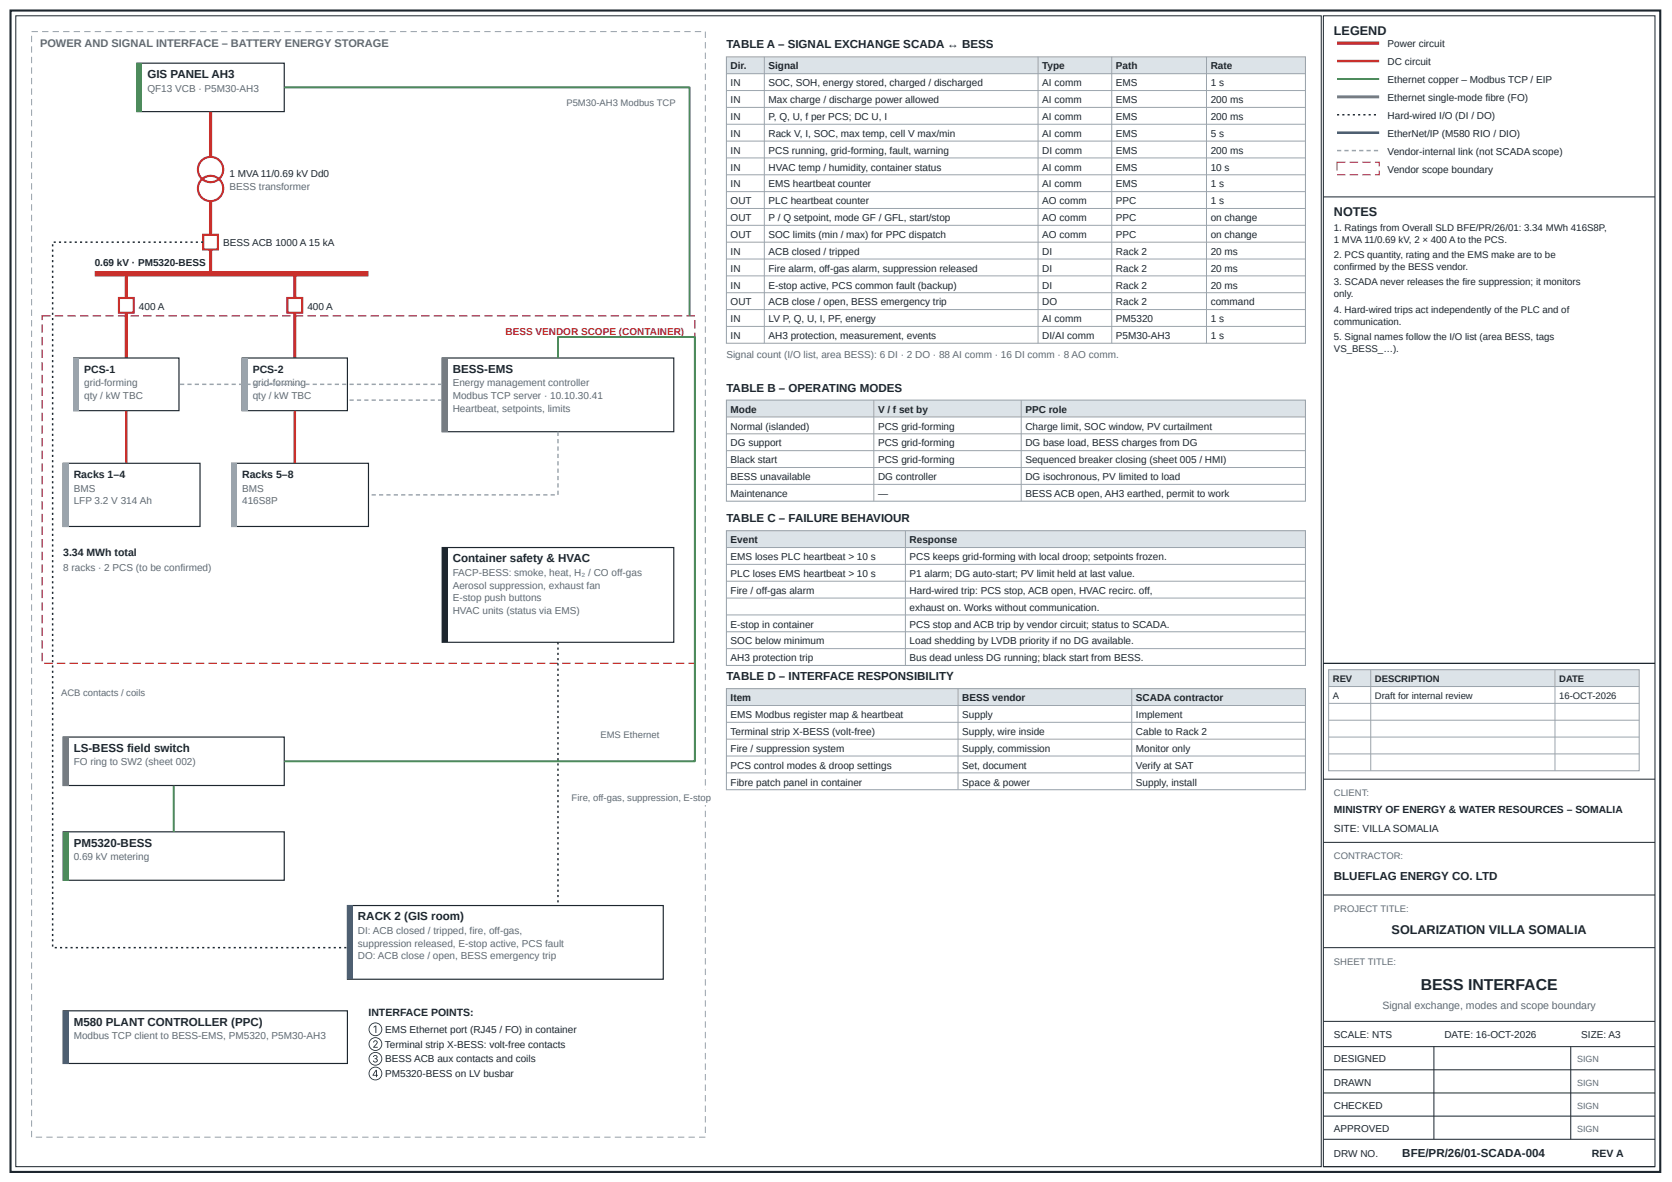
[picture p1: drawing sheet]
<svg xmlns="http://www.w3.org/2000/svg" width="420mm" height="297mm" viewBox="0 0 420 297" stroke-linecap="round" stroke-linejoin="round" font-family="sans-serif">
<path d="M2.6 2.6h414.6v291.9h-414.6z" fill="none" stroke="#1d262e" stroke-width=".53"/>
<path d="M4 4h328.1v289.2h-328.1z" fill="none" stroke="#1d262e" stroke-width=".25"/>
<path d="M7.9 7.9h169.4v277.8h-169.4z" fill="#fff"/>
<path d="M10.6 7.8h1.6v.3h-1.6zM13.2 7.8h1.6v.3h-1.6zM15.9 7.8h1.6v.3h-1.6zM18.5 7.8h1.6v.3h-1.6zM21.2 7.8h1.6v.3h-1.6zM23.8 7.8h1.6v.3h-1.6zM26.5 7.8h1.5v.3h-1.5zM29.1 7.8h1.6v.3h-1.6zM31.7 7.8h1.6v.3h-1.6zM34.4 7.8h1.6v.3h-1.6zM37 7.8h1.6v.3h-1.6zM39.7 7.8h1.6v.3h-1.6zM42.3 7.8h1.6v.3h-1.6zM45 7.8h1.6v.3h-1.6zM47.6 7.8h1.6v.3h-1.6zM50.3 7.8h1.6v.3h-1.6zM52.9 7.8h1.6v.3h-1.6zM55.6 7.8h1.5v.3h-1.5zM58.2 7.8h1.6v.3h-1.6zM60.9 7.8h1.5v.3h-1.5zM63.5 7.8h1.6v.3h-1.6zM66.1 7.8h1.6v.3h-1.6zM68.8 7.8h1.6v.3h-1.6zM71.4 7.8h1.6v.3h-1.6zM74.1 7.8h1.6v.3h-1.6zM76.7 7.8h1.6v.3h-1.6zM79.4 7.8h1.6v.3h-1.6zM82 7.8h1.6v.3h-1.6zM84.7 7.8h1.6v.3h-1.6zM87.3 7.8h1.6v.3h-1.6zM90 7.8h1.5v.3h-1.5zM92.6 7.8h1.6v.3h-1.6zM95.2 7.8h1.6v.3h-1.6zM97.9 7.8h1.6v.3h-1.6zM100.5 7.8h1.6v.3h-1.6zM103.2 7.8h1.6v.3h-1.6zM105.8 7.8h1.6v.3h-1.6zM108.5 7.8h1.6v.3h-1.6zM111.1 7.8h1.6v.3h-1.6zM113.8 7.8h1.6v.3h-1.6zM116.4 7.8h1.6v.3h-1.6zM119.1 7.8h1.5v.3h-1.5zM121.7 7.8h1.6v.3h-1.6zM124.4 7.8h1.5v.3h-1.5zM127 7.8h1.6v.3h-1.6zM129.6 7.8h1.6v.3h-1.6zM132.3 7.8h1.6v.3h-1.6zM134.9 7.8h1.6v.3h-1.6zM137.6 7.8h1.6v.3h-1.6zM140.2 7.8h1.6v.3h-1.6zM142.9 7.8h1.6v.3h-1.6zM145.5 7.8h1.6v.3h-1.6zM148.2 7.8h1.6v.3h-1.6zM150.8 7.8h1.6v.3h-1.6zM153.5 7.8h1.5v.3h-1.5zM156.1 7.8h1.6v.3h-1.6zM158.7 7.8h1.6v.3h-1.6zM161.4 7.8h1.6v.3h-1.6zM164 7.8h1.6v.3h-1.6zM166.7 7.8h1.6v.3h-1.6zM169.3 7.8h1.6v.3h-1.6zM172 7.8h1.6v.3h-1.6zM174.6 7.8h1.6v.3h-1.6zM177.1 7.9h.3v1.6h-.3zM177.1 10.6h.3v1.6h-.3zM177.1 13.2h.3v1.6h-.3zM177.1 15.9h.3v1.6h-.3zM177.1 18.5h.3v1.6h-.3zM177.1 21.2h.3v1.6h-.3zM177.1 23.8h.3v1.6h-.3zM177.1 26.5h.3v1.5h-.3zM177.1 29.1h.3v1.6h-.3zM177.1 31.7h.3v1.6h-.3zM177.1 34.4h.3v1.6h-.3zM177.1 37h.3v1.6h-.3zM177.1 39.7h.3v1.6h-.3zM177.1 42.3h.3v1.6h-.3zM177.1 45h.3v1.6h-.3zM177.1 47.6h.3v1.6h-.3zM177.1 50.3h.3v1.6h-.3zM177.1 52.9h.3v1.6h-.3zM177.1 55.6h.3v1.5h-.3zM177.1 58.2h.3v1.6h-.3zM177.1 60.9h.3v1.5h-.3zM177.1 63.5h.3v1.6h-.3zM177.1 66.1h.3v1.6h-.3zM177.1 68.8h.3v1.6h-.3zM177.1 71.4h.3v1.6h-.3zM177.1 74.1h.3v1.6h-.3zM177.1 76.7h.3v1.6h-.3zM177.1 79.4h.3v1.6h-.3zM177.1 82h.3v1.6h-.3zM177.1 84.7h.3v1.6h-.3zM177.1 87.3h.3v1.6h-.3zM177.1 90h.3v1.5h-.3zM177.1 92.6h.3v1.6h-.3zM177.1 95.2h.3v1.6h-.3zM177.1 97.9h.3v1.6h-.3zM177.1 100.5h.3v1.6h-.3zM177.1 103.2h.3v1.6h-.3zM177.1 105.8h.3v1.6h-.3zM177.1 108.5h.3v1.6h-.3zM177.1 111.1h.3v1.6h-.3zM177.1 113.8h.3v1.6h-.3zM177.1 116.4h.3v1.6h-.3zM177.1 119.1h.3v1.5h-.3zM177.1 121.7h.3v1.6h-.3zM177.1 124.4h.3v1.5h-.3zM177.1 127h.3v1.6h-.3zM177.1 129.6h.3v1.6h-.3zM177.1 132.3h.3v1.6h-.3zM177.1 134.9h.3v1.6h-.3zM177.1 137.6h.3v1.6h-.3zM177.1 140.2h.3v1.6h-.3zM177.1 142.9h.3v1.6h-.3zM177.1 145.5h.3v1.6h-.3zM177.1 148.2h.3v1.6h-.3zM177.1 150.8h.3v1.6h-.3zM177.1 153.5h.3v1.5h-.3zM177.1 156.1h.3v1.6h-.3zM177.1 158.7h.3v1.6h-.3zM177.1 161.4h.3v1.6h-.3zM177.1 164h.3v1.6h-.3zM177.1 166.7h.3v1.6h-.3zM177.1 169.3h.3v1.6h-.3zM177.1 172h.3v1.6h-.3zM177.1 174.6h.3v1.6h-.3zM177.1 177.3h.3v1.6h-.3zM177.1 179.9h.3v1.6h-.3zM177.1 182.6h.3v1.5h-.3zM177.1 185.2h.3v1.6h-.3zM177.1 187.9h.3v1.5h-.3zM177.1 190.5h.3v1.6h-.3zM177.1 193.1h.3v1.6h-.3zM177.1 195.8h.3v1.6h-.3zM177.1 198.4h.3v1.6h-.3zM177.1 201.1h.3v1.6h-.3zM177.1 203.7h.3v1.6h-.3zM177.1 206.4h.3v1.6h-.3zM177.1 209h.3v1.6h-.3zM177.1 211.7h.3v1.6h-.3zM177.1 214.3h.3v1.6h-.3zM177.1 217h.3v1.5h-.3zM177.1 219.6h.3v1.6h-.3zM177.1 222.2h.3v1.6h-.3zM177.1 224.9h.3v1.6h-.3zM177.1 227.5h.3v1.6h-.3zM177.1 230.2h.3v1.6h-.3zM177.1 232.8h.3v1.6h-.3zM177.1 235.5h.3v1.6h-.3zM177.1 238.1h.3v1.6h-.3zM177.1 240.8h.3v1.6h-.3zM177.1 243.4h.3v1.6h-.3zM177.1 246.1h.3v1.5h-.3zM177.1 248.7h.3v1.6h-.3zM177.1 251.4h.3v1.5h-.3zM177.1 254h.3v1.6h-.3zM177.1 256.6h.3v1.6h-.3zM177.1 259.3h.3v1.6h-.3zM177.1 261.9h.3v1.6h-.3zM177.1 264.6h.3v1.6h-.3zM177.1 267.2h.3v1.6h-.3zM177.1 269.9h.3v1.6h-.3zM177.1 272.5h.3v1.6h-.3zM177.1 275.2h.3v1.6h-.3zM177.1 277.8h.3v1.6h-.3zM177.1 280.5h.3v1.5h-.3zM177.1 283.1h.3v1.6h-.3zM175.7 285.6h1.6v.3h-1.6zM173 285.6h1.6v.3h-1.6zM170.4 285.6h1.6v.3h-1.6zM167.7 285.6h1.6v.3h-1.6zM165.1 285.6h1.6v.3h-1.6zM162.5 285.6h1.5v.3h-1.5zM159.8 285.6h1.6v.3h-1.6zM157.2 285.6h1.5v.3h-1.5zM154.5 285.6h1.6v.3h-1.6zM151.9 285.6h1.6v.3h-1.6zM149.2 285.6h1.6v.3h-1.6zM146.6 285.6h1.6v.3h-1.6zM143.9 285.6h1.6v.3h-1.6zM141.3 285.6h1.6v.3h-1.6zM138.6 285.6h1.6v.3h-1.6zM136 285.6h1.6v.3h-1.6zM133.3 285.6h1.6v.3h-1.6zM130.7 285.6h1.6v.3h-1.6zM128.1 285.6h1.5v.3h-1.5zM125.4 285.6h1.6v.3h-1.6zM122.8 285.6h1.6v.3h-1.6zM120.1 285.6h1.6v.3h-1.6zM117.5 285.6h1.6v.3h-1.6zM114.8 285.6h1.6v.3h-1.6zM112.2 285.6h1.6v.3h-1.6zM109.5 285.6h1.6v.3h-1.6zM106.9 285.6h1.6v.3h-1.6zM104.2 285.6h1.6v.3h-1.6zM101.6 285.6h1.6v.3h-1.6zM99 285.6h1.5v.3h-1.5zM96.3 285.6h1.6v.3h-1.6zM93.7 285.6h1.5v.3h-1.5zM91 285.6h1.6v.3h-1.6zM88.4 285.6h1.6v.3h-1.6zM85.7 285.6h1.6v.3h-1.6zM83.1 285.6h1.6v.3h-1.6zM80.4 285.6h1.6v.3h-1.6zM77.8 285.6h1.6v.3h-1.6zM75.1 285.6h1.6v.3h-1.6zM72.5 285.6h1.6v.3h-1.6zM69.8 285.6h1.6v.3h-1.6zM67.2 285.6h1.6v.3h-1.6zM64.6 285.6h1.5v.3h-1.5zM61.9 285.6h1.6v.3h-1.6zM59.3 285.6h1.6v.3h-1.6zM56.6 285.6h1.6v.3h-1.6zM54 285.6h1.6v.3h-1.6zM51.3 285.6h1.6v.3h-1.6zM48.7 285.6h1.6v.3h-1.6zM46 285.6h1.6v.3h-1.6zM43.4 285.6h1.6v.3h-1.6zM40.7 285.6h1.6v.3h-1.6zM38.1 285.6h1.6v.3h-1.6zM35.5 285.6h1.5v.3h-1.5zM32.8 285.6h1.6v.3h-1.6zM30.2 285.6h1.5v.3h-1.5zM27.5 285.6h1.6v.3h-1.6zM24.9 285.6h1.6v.3h-1.6zM22.2 285.6h1.6v.3h-1.6zM19.6 285.6h1.6v.3h-1.6zM16.9 285.6h1.6v.3h-1.6zM14.3 285.6h1.6v.3h-1.6zM11.6 285.6h1.6v.3h-1.6zM9 285.6h1.6v.3h-1.6zM7.8 284.2h.3v1.5h-.3zM7.8 281.5h.3v1.6h-.3zM7.8 278.9h.3v1.6h-.3zM7.8 276.2h.3v1.6h-.3zM7.8 273.6h.3v1.6h-.3zM7.8 270.9h.3v1.6h-.3zM7.8 268.3h.3v1.6h-.3zM7.8 265.6h.3v1.6h-.3zM7.8 263h.3v1.6h-.3zM7.8 260.3h.3v1.6h-.3zM7.8 257.7h.3v1.6h-.3zM7.8 255.1h.3v1.5h-.3zM7.8 252.4h.3v1.6h-.3zM7.8 249.8h.3v1.6h-.3zM7.8 247.1h.3v1.6h-.3zM7.8 244.5h.3v1.6h-.3zM7.8 241.8h.3v1.6h-.3zM7.8 239.2h.3v1.6h-.3zM7.8 236.5h.3v1.6h-.3zM7.8 233.9h.3v1.6h-.3zM7.8 231.2h.3v1.6h-.3zM7.8 228.6h.3v1.6h-.3zM7.8 226h.3v1.5h-.3zM7.8 223.3h.3v1.6h-.3zM7.8 220.7h.3v1.5h-.3zM7.8 218h.3v1.6h-.3zM7.8 215.4h.3v1.6h-.3zM7.8 212.7h.3v1.6h-.3zM7.8 210.1h.3v1.6h-.3zM7.8 207.4h.3v1.6h-.3zM7.8 204.8h.3v1.6h-.3zM7.8 202.1h.3v1.6h-.3zM7.8 199.5h.3v1.6h-.3zM7.8 196.8h.3v1.6h-.3zM7.8 194.2h.3v1.6h-.3zM7.8 191.6h.3v1.5h-.3zM7.8 188.9h.3v1.6h-.3zM7.8 186.3h.3v1.6h-.3zM7.8 183.6h.3v1.6h-.3zM7.8 181h.3v1.6h-.3zM7.8 178.3h.3v1.6h-.3zM7.8 175.7h.3v1.6h-.3zM7.8 173h.3v1.6h-.3zM7.8 170.4h.3v1.6h-.3zM7.8 167.7h.3v1.6h-.3zM7.8 165.1h.3v1.6h-.3zM7.8 162.5h.3v1.5h-.3zM7.8 159.8h.3v1.6h-.3zM7.8 157.2h.3v1.5h-.3zM7.8 154.5h.3v1.6h-.3zM7.8 151.9h.3v1.6h-.3zM7.8 149.2h.3v1.6h-.3zM7.8 146.6h.3v1.6h-.3zM7.8 143.9h.3v1.6h-.3zM7.8 141.3h.3v1.6h-.3zM7.8 138.6h.3v1.6h-.3zM7.8 136h.3v1.6h-.3zM7.8 133.3h.3v1.6h-.3zM7.8 130.7h.3v1.6h-.3zM7.8 128.1h.3v1.5h-.3zM7.8 125.4h.3v1.6h-.3zM7.8 122.8h.3v1.6h-.3zM7.8 120.1h.3v1.6h-.3zM7.8 117.5h.3v1.6h-.3zM7.8 114.8h.3v1.6h-.3zM7.8 112.2h.3v1.6h-.3zM7.8 109.5h.3v1.6h-.3zM7.8 106.9h.3v1.6h-.3zM7.8 104.2h.3v1.6h-.3zM7.8 101.6h.3v1.6h-.3zM7.8 99h.3v1.5h-.3zM7.8 96.3h.3v1.6h-.3zM7.8 93.7h.3v1.5h-.3zM7.8 91h.3v1.6h-.3zM7.8 88.4h.3v1.6h-.3zM7.8 85.7h.3v1.6h-.3zM7.8 83.1h.3v1.6h-.3zM7.8 80.4h.3v1.6h-.3zM7.8 77.8h.3v1.6h-.3zM7.8 75.1h.3v1.6h-.3zM7.8 72.5h.3v1.6h-.3zM7.8 69.8h.3v1.6h-.3zM7.8 67.2h.3v1.6h-.3zM7.8 64.6h.3v1.5h-.3zM7.8 61.9h.3v1.6h-.3zM7.8 59.3h.3v1.6h-.3zM7.8 56.6h.3v1.6h-.3zM7.8 54h.3v1.6h-.3zM7.8 51.3h.3v1.6h-.3zM7.8 48.7h.3v1.6h-.3zM7.8 46h.3v1.6h-.3zM7.8 43.4h.3v1.6h-.3zM7.8 40.7h.3v1.6h-.3zM7.8 38.1h.3v1.6h-.3zM7.8 35.5h.3v1.5h-.3zM7.8 32.8h.3v1.6h-.3zM7.8 30.2h.3v1.5h-.3zM7.8 27.5h.3v1.6h-.3zM7.8 24.9h.3v1.6h-.3zM7.8 22.2h.3v1.6h-.3zM7.8 19.6h.3v1.6h-.3zM7.8 16.9h.3v1.6h-.3zM7.8 14.3h.3v1.6h-.3zM7.8 11.6h.3v1.6h-.3zM7.8 9h.3v1.6h-.3zM7.9 7.8h1.6v.3h-1.6z" fill="#9aa4ad"/>
<path d="M34.4 15.9h37v12.1h-37z" fill="#fff"/>
<path d="M34.4 15.9h37v12.1h-37z" fill="none" stroke="#1d262e" stroke-width=".29"/>
<path d="M34.4 15.9h1.3v12.1h-1.3z" fill="#2e8b3e"/>
<path d="M52.9 28v11.7" fill="none" stroke="#c9302c" stroke-width=".79" stroke-linecap="butt"/>
<circle cx="52.9" cy="42.6" r="3.2" fill="#fff"/>
<g fill="none" stroke="#c9302c" stroke-width=".53">
<circle cx="52.9" cy="42.6" r="3.2"/>
<circle cx="52.9" cy="47.4" r="3.2"/>
</g>
<path d="M52.9 50.5v18.3" fill="none" stroke="#c9302c" stroke-width=".79" stroke-linecap="butt"/>
<path d="M51.1 59h3.7v3.7h-3.7z" fill="#fff"/>
<path d="M51.1 59h3.7v3.7h-3.7z" fill="none" stroke="#c9302c" stroke-width=".53"/>
<path d="M23.8 68.8h68.8" fill="none" stroke="#c9302c" stroke-width="1.3" stroke-linecap="butt"/>
<path d="M13.8 79.2h2.1v.3h-2.1zM16.9 79.2h2.1v.3h-2.1zM20.1 79.2h2.1v.3h-2.1zM23.3 79.2h2.1v.3h-2.1zM26.5 79.2h2.1v.3h-2.1zM29.6 79.2h2.1v.3h-2.1zM32.8 79.2h2.1v.3h-2.1zM36 79.2h2.1v.3h-2.1zM39.2 79.2h2.1v.3h-2.1zM42.3 79.2h2.1v.3h-2.1zM45.5 79.2h2.1v.3h-2.1zM48.7 79.2h2.1v.3h-2.1zM51.9 79.2h2.1v.3h-2.1zM55 79.2h2.1v.3h-2.1zM58.2 79.2h2.1v.3h-2.1zM61.4 79.2h2.1v.3h-2.1zM64.6 79.2h2.1v.3h-2.1zM67.7 79.2h2.1v.3h-2.1zM70.9 79.2h2.1v.3h-2.1zM74.1 79.2h2.1v.3h-2.1zM77.3 79.2h2.1v.3h-2.1zM80.4 79.2h2.1v.3h-2.1zM83.6 79.2h2.1v.3h-2.1zM86.8 79.2h2.1v.3h-2.1zM90 79.2h2.1v.3h-2.1zM93.1 79.2h2.1v.3h-2.1zM96.3 79.2h2.1v.3h-2.1zM99.5 79.2h2.1v.3h-2.1zM102.7 79.2h2.1v.3h-2.1zM105.8 79.2h2.1v.3h-2.1zM109 79.2h2.1v.3h-2.1zM112.2 79.2h2.1v.3h-2.1zM115.4 79.2h2.1v.3h-2.1zM118.5 79.2h2.1v.3h-2.1zM121.7 79.2h2.1v.3h-2.1zM124.9 79.2h2.1v.3h-2.1zM128.1 79.2h2.1v.3h-2.1zM131.2 79.2h2.1v.3h-2.1zM134.4 79.2h2.1v.3h-2.1zM137.6 79.2h2.1v.3h-2.1zM140.8 79.2h2.1v.3h-2.1zM143.9 79.2h2.1v.3h-2.1zM147.1 79.2h2.1v.3h-2.1zM150.3 79.2h2.1v.3h-2.1zM153.5 79.2h2.1v.3h-2.1zM156.6 79.2h2.1v.3h-2.1zM159.8 79.2h2.1v.3h-2.1zM163 79.2h2.1v.3h-2.1zM166.2 79.2h2.1v.3h-2.1zM169.3 79.2h2.1v.3h-2.1zM172.5 79.2h2.1v.3h-2.1zM174.5 80.4h.3v2.1h-.3zM174.5 83.6h.3v2.1h-.3zM174.5 86.8h.3v2.1h-.3zM174.5 90h.3v2.1h-.3zM174.5 93.1h.3v2.1h-.3zM174.5 96.3h.3v2.1h-.3zM174.5 99.5h.3v2.1h-.3zM174.5 102.7h.3v2.1h-.3zM174.5 105.8h.3v2.1h-.3zM174.5 109h.3v2.1h-.3zM174.5 112.2h.3v2.1h-.3zM174.5 115.4h.3v2.1h-.3zM174.5 118.5h.3v2.1h-.3zM174.5 121.7h.3v2.1h-.3zM174.5 124.9h.3v2.1h-.3zM174.5 128.1h.3v2.1h-.3zM174.5 131.2h.3v2.1h-.3zM174.5 134.4h.3v2.1h-.3zM174.5 137.6h.3v2.1h-.3zM174.5 140.8h.3v2.1h-.3zM174.5 143.9h.3v2.1h-.3zM174.5 147.1h.3v2.1h-.3zM174.5 150.3h.3v2.1h-.3zM174.5 153.5h.3v2.1h-.3zM174.5 156.6h.3v2.1h-.3zM174.5 159.8h.3v2.1h-.3zM174.5 163h.3v2.1h-.3zM173 166.5h1.6v.2h-.1v-.5h.3v.6h-1.8zM169.9 166.5h2.1v.3h-2.1zM166.7 166.5h2.1v.3h-2.1zM163.5 166.5h2.1v.3h-2.1zM160.3 166.5h2.2v.3h-2.2zM157.2 166.5h2.1v.3h-2.1zM154 166.5h2.1v.3h-2.1zM150.8 166.5h2.1v.3h-2.1zM147.6 166.5h2.2v.3h-2.2zM144.5 166.5h2.1v.3h-2.1zM141.3 166.5h2.1v.3h-2.1zM138.1 166.5h2.1v.3h-2.1zM134.9 166.5h2.2v.3h-2.2zM131.8 166.5h2.1v.3h-2.1zM128.6 166.5h2.1v.3h-2.1zM125.4 166.5h2.1v.3h-2.1zM122.2 166.5h2.2v.3h-2.2zM119.1 166.5h2.1v.3h-2.1zM115.9 166.5h2.1v.3h-2.1zM112.7 166.5h2.1v.3h-2.1zM109.5 166.5h2.2v.3h-2.2zM106.4 166.5h2.1v.3h-2.1zM103.2 166.5h2.1v.3h-2.1zM100 166.5h2.1v.3h-2.1zM96.8 166.5h2.2v.3h-2.2zM93.7 166.5h2.1v.3h-2.1zM90.5 166.5h2.1v.3h-2.1zM87.3 166.5h2.1v.3h-2.1zM84.1 166.5h2.2v.3h-2.2zM81 166.5h2.1v.3h-2.1zM77.8 166.5h2.1v.3h-2.1zM74.6 166.5h2.1v.3h-2.1zM71.4 166.5h2.2v.3h-2.2zM68.3 166.5h2.1v.3h-2.1zM65.1 166.5h2.1v.3h-2.1zM61.9 166.5h2.1v.3h-2.1zM58.7 166.5h2.2v.3h-2.2zM55.6 166.5h2.1v.3h-2.1zM52.4 166.5h2.1v.3h-2.1zM49.2 166.5h2.1v.3h-2.1zM46 166.5h2.2v.3h-2.2zM42.9 166.5h2.1v.3h-2.1zM39.7 166.5h2.1v.3h-2.1zM36.5 166.5h2.1v.3h-2.1zM33.3 166.5h2.2v.3h-2.2zM30.2 166.5h2.1v.3h-2.1zM27 166.5h2.1v.3h-2.1zM23.8 166.5h2.1v.3h-2.1zM20.6 166.5h2.2v.3h-2.2zM17.5 166.5h2.1v.3h-2.1zM14.3 166.5h2.1v.3h-2.1zM11.1 166.5h2.1v.3h-2.1zM10.4 164h.3v2.2h-.3zM10.4 160.9h.3v2.1h-.3zM10.4 157.7h.3v2.1h-.3zM10.4 154.5h.3v2.1h-.3zM10.4 151.3h.3v2.2h-.3zM10.4 148.2h.3v2.1h-.3zM10.4 145h.3v2.1h-.3zM10.4 141.8h.3v2.1h-.3zM10.4 138.6h.3v2.2h-.3zM10.4 135.5h.3v2.1h-.3zM10.4 132.3h.3v2.1h-.3zM10.4 129.1h.3v2.1h-.3zM10.4 125.9h.3v2.2h-.3zM10.4 122.8h.3v2.1h-.3zM10.4 119.6h.3v2.1h-.3zM10.4 116.4h.3v2.1h-.3zM10.4 113.2h.3v2.2h-.3zM10.4 110.1h.3v2.1h-.3zM10.4 106.9h.3v2.1h-.3zM10.4 103.7h.3v2.1h-.3zM10.4 100.5h.3v2.2h-.3zM10.4 97.4h.3v2.1h-.3zM10.4 94.2h.3v2.1h-.3zM10.4 91h.3v2.1h-.3zM10.4 87.8h.3v2.2h-.3zM10.4 84.7h.3v2.1h-.3zM10.4 81.5h.3v2.1h-.3zM10.4 79.2h2.3v.3h-2.1v-.1h.1v1h-.3z" fill="#c9302c"/>
<path d="M31.7 68.8v21.2" fill="none" stroke="#c9302c" stroke-width=".79" stroke-linecap="butt"/>
<path d="M29.9 74.9h3.7v3.7h-3.7z" fill="#fff"/>
<path d="M29.9 74.9h3.7v3.7h-3.7z" fill="none" stroke="#c9302c" stroke-width=".53"/>
<path d="M18.5 90h26.5v13.2h-26.5z" fill="#fff"/>
<path d="M18.5 90h26.5v13.2h-26.5z" fill="none" stroke="#1d262e" stroke-width=".29"/>
<path d="M18.5 90h1.3v13.2h-1.3z" fill="#9aa4ad"/>
<path d="M31.7 103.2v13.2" fill="none" stroke="#b07a12" stroke-width=".64" stroke-linecap="butt"/>
<path d="M74.1 68.8v21.2" fill="none" stroke="#c9302c" stroke-width=".79" stroke-linecap="butt"/>
<path d="M72.2 74.9h3.7v3.7h-3.7z" fill="#fff"/>
<path d="M72.2 74.9h3.7v3.7h-3.7z" fill="none" stroke="#c9302c" stroke-width=".53"/>
<path d="M60.9 90h26.4v13.2h-26.4z" fill="#fff"/>
<path d="M60.9 90h26.4v13.2h-26.4z" fill="none" stroke="#1d262e" stroke-width=".29"/>
<path d="M60.9 90h1.3v13.2h-1.3z" fill="#9aa4ad"/>
<path d="M74.1 103.2v13.2" fill="none" stroke="#b07a12" stroke-width=".64" stroke-linecap="butt"/>
<path d="M15.9 116.4h34.4v15.9h-34.4z" fill="#fff"/>
<path d="M15.9 116.4h34.4v15.9h-34.4z" fill="none" stroke="#1d262e" stroke-width=".29"/>
<path d="M15.9 116.4h1.3v15.9h-1.3z" fill="#9aa4ad"/>
<path d="M58.2 116.4h34.4v15.9h-34.4z" fill="#fff"/>
<path d="M58.2 116.4h34.4v15.9h-34.4z" fill="none" stroke="#1d262e" stroke-width=".29"/>
<path d="M58.2 116.4h1.3v15.9h-1.3z" fill="#9aa4ad"/>
<path d="M111.1 90h58.2v18.5h-58.2z" fill="#fff"/>
<path d="M111.1 90h58.2v18.5h-58.2z" fill="none" stroke="#1d262e" stroke-width=".29"/>
<path d="M111.1 90h1.3v18.5h-1.3z" fill="#7a4fb0"/>
<g fill="#9aa4ad">
<path d="M110.1 96.4h1v.4h-1zM108.2 96.4h1.1v.4h-1.1zM106.4 96.4h1v.4h-1zM104.5 96.4h1.1v.4h-1.1zM102.7 96.4h1v.4h-1zM100.8 96.4h1.1v.4h-1.1zM99 96.4h1v.4h-1zM97.1 96.4h1.1v.4h-1.1zM95.2 96.4h1.1v.4h-1.1zM93.4 96.4h1.1v.4h-1.1zM91.5 96.4h1.1v.4h-1.1zM89.7 96.4h1.1v.4h-1.1zM87.8 96.4h1.1v.4h-1.1zM86 96.4h1v.4h-1zM84.1 96.4h1.1v.4h-1.1zM82.3 96.4h1v.4h-1zM80.4 96.4h1.1v.4h-1.1zM78.6 96.4h1v.4h-1zM76.7 96.4h1.1v.4h-1.1zM74.9 96.4h1v.4h-1zM73 96.4h1.1v.4h-1.1zM71.2 96.4h1v.4h-1zM69.3 96.4h1.1v.4h-1.1zM67.5 96.4h1v.4h-1zM65.6 96.4h1.1v.4h-1.1zM63.8 96.4h1v.4h-1zM61.9 96.4h1.1v.4h-1.1zM60.1 96.4h1v.4h-1zM58.2 96.4h1.1v.4h-1.1zM56.4 96.4h1v.4h-1zM54.5 96.4h1.1v.4h-1.1zM52.7 96.4h1v.4h-1zM50.8 96.4h1.1v.4h-1.1zM48.9 96.4h1.1v.4h-1.1zM47.1 96.4h1.1v.4h-1.1zM45.2 96.4h1.1v.4h-1.1z"/>
<path d="M110.1 100.4h1v.3h-1zM108.2 100.4h1.1v.3h-1.1zM106.4 100.4h1v.3h-1zM104.5 100.4h1.1v.3h-1.1zM102.7 100.4h1v.3h-1zM100.8 100.4h1.1v.3h-1.1zM99 100.4h1v.3h-1zM97.1 100.4h1.1v.3h-1.1zM95.2 100.4h1.1v.3h-1.1zM93.4 100.4h1.1v.3h-1.1zM91.5 100.4h1.1v.3h-1.1zM89.7 100.4h1.1v.3h-1.1zM87.8 100.4h1.1v.3h-1.1z"/>
<path d="M110.1 124.2h1v.3h-1zM108.2 124.2h1.1v.3h-1.1zM106.4 124.2h1v.3h-1zM104.5 124.2h1.1v.3h-1.1zM102.7 124.2h1v.3h-1zM100.8 124.2h1.1v.3h-1.1zM99 124.2h1v.3h-1zM97.1 124.2h1.1v.3h-1.1zM95.2 124.2h1.1v.3h-1.1zM93.4 124.2h1.1v.3h-1.1z"/>
<path d="M140 108.5h.4v1h-.4zM140 110.3h.4v1.1h-.4zM140 112.2h.4v1h-.4zM140 114h.4v1.1h-.4zM140 115.9h.4v1h-.4zM140 117.7h.4v1.1h-.4zM140 119.6h.4v1h-.4zM140 121.4h.4v1.1h-.4zM140 123.3h.4v1.1h-.4zM138.4 124.2h1v.3h-1zM136.5 124.2h1.1v.3h-1.1zM134.7 124.2h1v.3h-1zM132.8 124.2h1.1v.3h-1.1zM131 124.2h1v.3h-1zM129.1 124.2h1.1v.3h-1.1zM127.3 124.2h1v.3h-1zM125.4 124.2h1.1v.3h-1.1zM123.6 124.2h1v.3h-1zM121.7 124.2h1.1v.3h-1.1zM119.9 124.2h1v.3h-1zM118 124.2h1.1v.3h-1.1zM116.2 124.2h1v.3h-1zM114.3 124.2h1.1v.3h-1.1zM112.4 124.2h1.1v.3h-1.1zM111.1 124.2h.6v.3h-.6z"/>
</g>
<path d="M111.1 137.6h58.2v23.8h-58.2z" fill="#fff"/>
<path d="M111.1 137.6h58.2v23.8h-58.2z" fill="none" stroke="#1d262e" stroke-width=".29"/>
<path d="M111.1 137.6h1.3v23.8h-1.3z" fill="#1d262e"/>
<path d="M15.9 185.2h55.5v12.2h-55.5z" fill="#fff"/>
<path d="M15.9 185.2h55.5v12.2h-55.5z" fill="none" stroke="#1d262e" stroke-width=".29"/>
<path d="M15.9 185.2h1.3v12.2h-1.3z" fill="#7a4fb0"/>
<path d="M140.2 90v-5.3h34.4v106.6h-103.2" fill="none" stroke="#2e8b3e" stroke-width=".48"/>
<g fill="#fff">
<path d="M150.1 182.6h17.3v3.7h-17.3z"/>
<path d="M15.9 209h55.5v12.2h-55.5z"/>
</g>
<path d="M15.9 209h55.5v12.2h-55.5z" fill="none" stroke="#1d262e" stroke-width=".29"/>
<path d="M15.9 209h1.3v12.2h-1.3z" fill="#2e8b3e"/>
<path d="M43.7 197.4v11.6" fill="none" stroke="#2e8b3e" stroke-width=".48"/>
<path d="M50.5 60.7h.6v.3h-.6zM49.2 60.7h.5v.3h-.5zM47.9 60.7h.5v.3h-.5zM46.6 60.7h.5v.3h-.5zM45.2 60.7h.6v.3h-.6zM43.9 60.7h.5v.3h-.5zM42.6 60.7h.5v.3h-.5zM41.3 60.7h.5v.3h-.5zM40 60.7h.5v.3h-.5zM38.6 60.7h.6v.3h-.6zM37.3 60.7h.5v.3h-.5zM36 60.7h.5v.3h-.5zM34.7 60.7h.5v.3h-.5zM33.3 60.7h.6v.3h-.6zM32 60.7h.5v.3h-.5zM30.7 60.7h.5v.3h-.5zM29.4 60.7h.5v.3h-.5zM28 60.7h.6v.3h-.6zM26.7 60.7h.6v.3h-.6zM25.4 60.7h.5v.3h-.5zM24.1 60.7h.5v.3h-.5zM22.8 60.7h.5v.3h-.5zM21.4 60.7h.6v.3h-.6zM20.1 60.7h.5v.3h-.5zM18.8 60.7h.5v.3h-.5zM17.5 60.7h.5v.3h-.5zM16.1 60.7h.6v.3h-.6zM14.8 60.7h.5v.3h-.5zM13.5 60.7h.5v.3h-.5zM13 61.4h.4v.5h-.4zM13 62.7h.4v.5h-.4zM13 64h.4v.6h-.4zM13 65.4h.4v.5h-.4zM13 66.7h.4v.5h-.4zM13 68h.4v.5h-.4zM13 69.3h.4v.5h-.4zM13 70.6h.4v.6h-.4zM13 72h.4v.5h-.4zM13 73.3h.4v.5h-.4zM13 74.6h.4v.5h-.4zM13 75.9h.4v.6h-.4zM13 77.3h.4v.5h-.4zM13 78.6h.4v.5h-.4zM13 79.9h.4v.5h-.4zM13 81.2h.4v.6h-.4zM13 82.5h.4v.6h-.4zM13 83.9h.4v.5h-.4zM13 85.2h.4v.5h-.4zM13 86.5h.4v.5h-.4zM13 87.8h.4v.6h-.4zM13 89.2h.4v.5h-.4zM13 90.5h.4v.5h-.4zM13 91.8h.4v.5h-.4zM13 93.1h.4v.6h-.4zM13 94.5h.4v.5h-.4zM13 95.8h.4v.5h-.4zM13 97.1h.4v.5h-.4zM13 98.4h.4v.6h-.4zM13 99.7h.4v.6h-.4zM13 101.1h.4v.5h-.4zM13 102.4h.4v.5h-.4zM13 103.7h.4v.5h-.4zM13 105h.4v.6h-.4zM13 106.4h.4v.5h-.4zM13 107.7h.4v.5h-.4zM13 109h.4v.5h-.4zM13 110.3h.4v.6h-.4zM13 111.7h.4v.5h-.4zM13 113h.4v.5h-.4zM13 114.3h.4v.5h-.4zM13 115.6h.4v.6h-.4zM13 116.9h.4v.6h-.4zM13 118.3h.4v.5h-.4zM13 119.6h.4v.5h-.4zM13 120.9h.4v.5h-.4zM13 122.2h.4v.6h-.4zM13 123.6h.4v.5h-.4zM13 124.9h.4v.5h-.4zM13 126.2h.4v.5h-.4zM13 127.5h.4v.6h-.4zM13 128.9h.4v.5h-.4zM13 130.2h.4v.5h-.4zM13 131.5h.4v.5h-.4zM13 132.8h.4v.5h-.4zM13 134.1h.4v.6h-.4zM13 135.5h.4v.5h-.4zM13 136.8h.4v.5h-.4zM13 138.1h.4v.5h-.4zM13 139.4h.4v.6h-.4zM13 140.8h.4v.5h-.4zM13 142.1h.4v.5h-.4zM13 143.4h.4v.5h-.4zM13 144.7h.4v.6h-.4zM13 146h.4v.6h-.4zM13 147.4h.4v.5h-.4zM13 148.7h.4v.5h-.4zM13 150h.4v.5h-.4zM13 151.3h.4v.6h-.4zM13 152.7h.4v.5h-.4zM13 154h.4v.5h-.4zM13 155.3h.4v.5h-.4zM13 156.6h.4v.6h-.4zM13 158h.4v.5h-.4zM13 159.3h.4v.5h-.4zM13 160.6h.4v.5h-.4zM13 161.9h.4v.6h-.4zM13 163.2h.4v.6h-.4zM13 164.6h.4v.5h-.4zM13 165.9h.4v.5h-.4zM13 167.2h.4v.5h-.4zM13 168.5h.4v.6h-.4zM13 169.9h.4v.5h-.4zM13 171.2h.4v.5h-.4zM13 172.5h.4v.5h-.4zM13 173.8h.4v.6h-.4zM13 175.2h.4v.5h-.4zM13 176.5h.4v.5h-.4zM13 177.8h.4v.5h-.4zM13 179.1h.4v.6h-.4zM13 180.4h.4v.6h-.4zM13 181.8h.4v.5h-.4zM13 183.1h.4v.5h-.4zM13 184.4h.4v.5h-.4zM13 185.7h.4v.6h-.4zM13 187.1h.4v.5h-.4zM13 188.4h.4v.5h-.4zM13 189.7h.4v.5h-.4zM13 191h.4v.6h-.4zM13 192.4h.4v.5h-.4zM13 193.7h.4v.5h-.4zM13 195h.4v.5h-.4zM13 196.3h.4v.5h-.4zM13 197.6h.4v.6h-.4zM13 199h.4v.5h-.4zM13 200.3h.4v.5h-.4zM13 201.6h.4v.5h-.4zM13 202.9h.4v.6h-.4zM13 204.3h.4v.5h-.4zM13 205.6h.4v.5h-.4zM13 206.9h.4v.5h-.4zM13 208.2h.4v.6h-.4zM13 209.5h.4v.6h-.4zM13 210.9h.4v.5h-.4zM13 212.2h.4v.5h-.4zM13 213.5h.4v.5h-.4zM13 214.8h.4v.6h-.4zM13 216.2h.4v.5h-.4zM13 217.5h.4v.5h-.4zM13 218.8h.4v.5h-.4zM13 220.1h.4v.6h-.4zM13 221.5h.4v.5h-.4zM13 222.8h.4v.5h-.4zM13 224.1h.4v.5h-.4zM13 225.4h.4v.6h-.4zM13 226.7h.4v.6h-.4zM13 228.1h.4v.5h-.4zM13 229.4h.4v.5h-.4zM13 230.7h.4v.5h-.4zM13 232h.4v.6h-.4zM13 233.4h.4v.5h-.4zM13 234.7h.4v.5h-.4zM13 236h.4v.5h-.4zM13 237.3h.4v.6h-.4zM13.8 237.9h.5v.4h-.5zM15.1 237.9h.5v.4h-.5zM16.4 237.9h.5v.4h-.5zM17.7 237.9h.6v.4h-.6zM19 237.9h.6v.4h-.6zM20.4 237.9h.5v.4h-.5zM21.7 237.9h.5v.4h-.5zM23 237.9h.5v.4h-.5zM24.3 237.9h.6v.4h-.6zM25.7 237.9h.5v.4h-.5zM27 237.9h.5v.4h-.5zM28.3 237.9h.5v.4h-.5zM29.6 237.9h.6v.4h-.6zM31 237.9h.5v.4h-.5zM32.3 237.9h.5v.4h-.5zM33.6 237.9h.5v.4h-.5zM34.9 237.9h.6v.4h-.6zM36.2 237.9h.6v.4h-.6zM37.6 237.9h.5v.4h-.5zM38.9 237.9h.5v.4h-.5zM40.2 237.9h.5v.4h-.5zM41.5 237.9h.6v.4h-.6zM42.9 237.9h.5v.4h-.5zM44.2 237.9h.5v.4h-.5zM45.5 237.9h.5v.4h-.5zM46.8 237.9h.6v.4h-.6zM48.2 237.9h.5v.4h-.5zM49.5 237.9h.5v.4h-.5zM50.8 237.9h.5v.4h-.5zM52.1 237.9h.6v.4h-.6zM53.4 237.9h.6v.4h-.6zM54.8 237.9h.5v.4h-.5zM56.1 237.9h.5v.4h-.5zM57.4 237.9h.5v.4h-.5zM58.7 237.9h.6v.4h-.6zM60.1 237.9h.5v.4h-.5zM61.4 237.9h.5v.4h-.5zM62.7 237.9h.5v.4h-.5zM64 237.9h.6v.4h-.6zM65.4 237.9h.5v.4h-.5zM66.7 237.9h.5v.4h-.5zM68 237.9h.5v.4h-.5zM69.3 237.9h.5v.4h-.5zM70.6 237.9h.6v.4h-.6zM72 237.9h.5v.4h-.5zM73.3 237.9h.5v.4h-.5zM74.6 237.9h.5v.4h-.5zM75.9 237.9h.6v.4h-.6zM77.3 237.9h.5v.4h-.5zM78.6 237.9h.5v.4h-.5zM79.9 237.9h.5v.4h-.5zM81.2 237.9h.6v.4h-.6zM82.5 237.9h.6v.4h-.6zM83.9 237.9h.5v.4h-.5zM85.2 237.9h.5v.4h-.5zM86.5 237.9h.5v.4h-.5z" fill="#1d262e"/>
<path d="M14.6 172h27.7v3.7h-27.7z" fill="#fff"/>
<path d="M140 161.4h.4v.5h-.4zM140 162.7h.4v.5h-.4zM140 164h.4v.6h-.4zM140 165.4h.4v.5h-.4zM140 166.7h.4v.5h-.4zM140 168h.4v.5h-.4zM140 169.3h.4v.6h-.4zM140 170.7h.4v.5h-.4zM140 172h.4v.5h-.4zM140 173.3h.4v.5h-.4zM140 174.6h.4v.6h-.4zM140 175.9h.4v.6h-.4zM140 177.3h.4v.5h-.4zM140 178.6h.4v.5h-.4zM140 179.9h.4v.5h-.4zM140 181.2h.4v.6h-.4zM140 182.6h.4v.5h-.4zM140 183.9h.4v.5h-.4zM140 185.2h.4v.5h-.4zM140 186.5h.4v.6h-.4zM140 187.9h.4v.5h-.4zM140 189.2h.4v.5h-.4zM140 190.5h.4v.5h-.4zM140 191.8h.4v.6h-.4zM140 193.1h.4v.6h-.4zM140 194.5h.4v.5h-.4zM140 195.8h.4v.5h-.4zM140 197.1h.4v.5h-.4zM140 198.4h.4v.6h-.4zM140 199.8h.4v.5h-.4zM140 201.1h.4v.5h-.4zM140 202.4h.4v.5h-.4zM140 203.7h.4v.6h-.4zM140 205.1h.4v.5h-.4zM140 206.4h.4v.5h-.4zM140 207.7h.4v.5h-.4zM140 209h.4v.5h-.4zM140 210.3h.4v.6h-.4zM140 211.7h.4v.5h-.4zM140 213h.4v.5h-.4zM140 214.3h.4v.5h-.4zM140 215.6h.4v.6h-.4zM140 217h.4v.5h-.4zM140 218.3h.4v.5h-.4zM140 219.6h.4v.5h-.4zM140 220.9h.4v.6h-.4zM140 222.2h.4v.6h-.4zM140 223.6h.4v.5h-.4zM140 224.9h.4v.5h-.4zM140 226.2h.4v.5h-.4zM140 227.5h.4v.6h-.4zM140 228.9h.4v.5h-.4zM140 230.2h.4v.5h-.4zM140 231.5h.4v.5h-.4zM139.7 232.6h.5v.4h-.5zM138.4 232.6h.5v.4h-.5zM137.1 232.6h.5v.4h-.5zM135.7 232.6h.6v.4h-.6zM134.4 232.6h.5v.4h-.5zM133.1 232.6h.5v.4h-.5zM131.8 232.6h.5v.4h-.5zM130.4 232.6h.6v.4h-.6zM129.1 232.6h.5v.4h-.5zM127.8 232.6h.5v.4h-.5zM126.5 232.6h.5v.4h-.5zM125.1 232.6h.6v.4h-.6zM123.8 232.6h.6v.4h-.6zM122.5 232.6h.5v.4h-.5zM121.2 232.6h.5v.4h-.5zM119.9 232.6h.5v.4h-.5zM118.5 232.6h.6v.4h-.6zM117.2 232.6h.5v.4h-.5zM115.9 232.6h.5v.4h-.5zM114.6 232.6h.5v.4h-.5zM113.2 232.6h.6v.4h-.6zM111.9 232.6h.5v.4h-.5zM110.6 232.6h.5v.4h-.5zM109.3 232.6h.5v.4h-.5zM107.9 232.6h.6v.4h-.6zM106.6 232.6h.6v.4h-.6zM105.3 232.6h.5v.4h-.5zM104 232.6h.5v.4h-.5zM102.7 232.6h.5v.4h-.5zM101.3 232.6h.6v.4h-.6zM100 232.6h.5v.4h-.5zM98.7 232.6h.5v.4h-.5zM97.4 232.6h.5v.4h-.5zM96 232.6h.6v.4h-.6zM94.7 232.6h.5v.4h-.5zM93.4 232.6h.5v.4h-.5zM92.1 232.6h.5v.4h-.5zM90.8 232.6h.5v.4h-.5zM89.4 232.6h.6v.4h-.6zM88.1 232.6h.5v.4h-.5z" fill="#1d262e"/>
<g fill="#fff">
<path d="M142.9 198.4h46.1v3.7h-46.1z"/>
<path d="M87.3 227.5h79.4v18.6h-79.4z"/>
</g>
<path d="M87.3 227.5h79.4v18.6h-79.4z" fill="none" stroke="#1d262e" stroke-width=".29"/>
<path d="M87.3 227.5h1.3v18.6h-1.3z" fill="#1b5fa8"/>
<path d="M15.9 254h71.4v13.2h-71.4z" fill="#fff"/>
<path d="M15.9 254h71.4v13.2h-71.4z" fill="none" stroke="#1d262e" stroke-width=".29"/>
<path d="M15.9 254h1.3v13.2h-1.3z" fill="#1b5fa8"/>
<path d="M71.4 22h101.9v57.4" fill="none" stroke="#2e8b3e" stroke-width=".48"/>
<path d="M141.6 23.8h27.7v3.7h-27.7z" fill="#fff"/>
<path d="M182.6 14.3h145.5v4.2h-145.5z" fill="#dce3e8"/>
<path d="M182.6 14.3h145.5v72h-145.5z" fill="none" stroke="#9aa4ad" stroke-width=".26"/>
<g fill="none" stroke="#9aa4ad" stroke-width=".25">
<path d="M182.6 18.5h145.5M192.1 14.3v72M260.9 14.3v72M279.4 14.3v72M303.2 14.3v72M182.6 22.8h145.5M182.6 27h145.5M182.6 31.2h145.5M182.6 35.5h145.5M182.6 39.7h145.5M182.6 43.9h145.5M182.6 48.2h145.5"/>
<path d="M182.6 52.4h145.5M182.6 56.6h145.5M182.6 60.9h145.5M182.6 65.1h145.5M182.6 69.3h145.5M182.6 73.6h145.5M182.6 77.8h145.5M182.6 82h145.5"/>
</g>
<path d="M182.6 100.5h145.5v4.3h-145.5z" fill="#dce3e8"/>
<path d="M182.6 100.5h145.5v25.4h-145.5z" fill="none" stroke="#9aa4ad" stroke-width=".26"/>
<path d="M182.6 104.8h145.5M182.6 109h145.5M182.6 113.2h145.5M182.6 117.5h145.5M219.6 100.5v25.4M256.6 100.5v25.4M182.6 121.7h145.5" fill="none" stroke="#9aa4ad" stroke-width=".25"/>
<path d="M182.6 133.3h145.5v4.3h-145.5z" fill="#dce3e8"/>
<path d="M182.6 133.3h145.5v33.9h-145.5z" fill="none" stroke="#9aa4ad" stroke-width=".26"/>
<path d="M182.6 137.6h145.5M227.5 133.3v33.9M182.6 141.8h145.5M182.6 146h145.5M182.6 150.3h145.5M182.6 154.5h145.5M182.6 158.7h145.5M182.6 163h145.5" fill="none" stroke="#9aa4ad" stroke-width=".25"/>
<path d="M182.6 173h145.5v4.3h-145.5z" fill="#dce3e8"/>
<path d="M182.6 173h145.5v25.4h-145.5z" fill="none" stroke="#9aa4ad" stroke-width=".26"/>
<path d="M182.6 177.3h145.5M240.8 173v25.4M284.4 173v25.4M182.6 181.5h145.5M182.6 185.7h145.5M182.6 190h145.5M182.6 194.2h145.5" fill="none" stroke="#9aa4ad" stroke-width=".25"/>
<path d="M8.7 9h85v4h-85z" fill="#fff"/>
<path d="M332.6 4h83.3v289.2h-83.3z" fill="none" stroke="#1d262e" stroke-width=".25"/>
<path d="M336 10.8h10.6" fill="none" stroke="#c9302c" stroke-width=".79" stroke-linecap="butt"/>
<path d="M336 15.3h10.6" fill="none" stroke="#b07a12" stroke-width=".64" stroke-linecap="butt"/>
<path d="M336 19.8h10.6" fill="none" stroke="#2e8b3e" stroke-width=".48"/>
<path d="M336 24.3h10.6" fill="none" stroke="#7a4fb0" stroke-width=".74" stroke-linecap="butt"/>
<path d="M336 28.7h.5v.3h-.5zM337.3 28.7h.6v.3h-.6zM338.7 28.7h.5v.3h-.5zM340 28.7h.5v.3h-.5zM341.3 28.7h.5v.3h-.5zM342.6 28.7h.6v.3h-.6zM344 28.7h.5v.3h-.5zM345.3 28.7h.5v.3h-.5z" fill="#1d262e"/>
<path d="M336 33.3h10.6" fill="none" stroke="#1b5fa8" stroke-width=".64" stroke-linecap="butt"/>
<path d="M336 37.7h1.1v.3h-1.1zM337.9 37.7h1v.3h-1zM339.7 37.7h1.1v.3h-1.1zM341.6 37.7h1v.3h-1zM343.4 37.7h1.1v.3h-1.1zM345.3 37.7h1v.3h-1z" fill="#9aa4ad"/>
<path d="M339.2 40.6h2.1v.3h-2.1zM342.4 40.6h2.1v.3h-2.1zM345.5 40.6h1.2v1.2h-.2v-1.1h.1v.2h-1.1zM345.5 43.8h1.1v.1h-.1v-1h.2v1.2h-1.2zM342.4 43.8h2.1v.3h-2.1zM339.2 43.8h2.1v.3h-2.1zM336 43.8h2.1v.3h-2.1zM335.9 40.6h2.2v.3h-2.1v-.2h.2v2.2h-.3z" fill="#c9302c"/>
<path d="M332.6 49.5h83.3" fill="none" stroke="#1d262e" stroke-width=".25"/>
<path d="M332.6 166.7h83.3" fill="none" stroke="#1d262e" stroke-width=".32"/>
<path d="M333.9 168.3h78.1v4.2h-78.1z" fill="#dce3e8"/>
<path d="M333.9 168.3h78.1v25.4h-78.1z" fill="none" stroke="#9aa4ad" stroke-width=".26"/>
<path d="M333.9 172.5h78.1M333.9 176.7h78.1M344.5 168.3v25.4M390.8 168.3v25.4M333.9 181h78.1M333.9 185.2h78.1M333.9 189.4h78.1" fill="none" stroke="#9aa4ad" stroke-width=".25"/>
<g fill="none" stroke="#1d262e" stroke-width=".25">
<path d="M332.6 195.8h83.3M332.6 211.7h83.3M332.6 224.9h83.3M332.6 238.1h83.3M332.6 256.6h83.3M332.6 263h83.3M332.6 268.8h83.3M332.6 274.6h83.3M360.4 263v23.3M394.8 263v23.3M332.6 280.5h83.3M332.6 286.3h83.3"/>
<path d="M332.6 293.2h83.3"/>
</g>
<text font-size="4" fill="#1d262e" x="357.1" y="248.7">BESS INTERFACE</text>
<g font-size="3.2" fill="#1d262e">
<text x="335.2" y="8.7">LEGEND</text>
<text x="335.2" y="54.2">NOTES</text>
<text x="349.7" y="234.7">SOLARIZATION VILLA SOMALIA</text>
</g>
<g font-size="2.9" fill="#1d262e">
<text x="182.6" y="12.2">TABLE A – SIGNAL EXCHANGE SCADA ↔ BESS</text>
<text x="37" y="19.6">GIS PANEL AH3</text>
<text x="113.8" y="93.7">BESS-EMS</text>
<text x="182.6" y="98.4">TABLE B – OPERATING MODES</text>
<text x="182.6" y="131.2">TABLE C – FAILURE BEHAVIOUR</text>
<text x="113.8" y="141.3">Container safety &amp; HVAC</text>
<text x="182.6" y="170.9">TABLE D – INTERFACE RESPONSIBILITY</text>
<text x="18.5" y="188.9">LS-BESS field switch</text>
<text x="18.5" y="212.7">PM5320-BESS</text>
<text x="335.2" y="221.2">BLUEFLAG ENERGY CO. LTD</text>
<text x="90" y="231.2">RACK 2 (GIS room)</text>
<text x="18.5" y="257.7">M580 PLANT CONTROLLER (PPC)</text>
<text x="352.4" y="290.8">BFE/PR/26/01-SCADA-004</text>
</g>
<text font-size="2.8" fill="#5d6a75" x="10.1" y="11.9">POWER AND SIGNAL INTERFACE – BATTERY ENERGY STORAGE</text>
<g font-size="2.6" fill="#1d262e">
<text x="21.2" y="93.7">PCS-1</text>
<text x="63.5" y="93.7">PCS-2</text>
<text x="18.5" y="120.1">Racks 1–4</text>
<text x="60.9" y="120.1">Racks 5–8</text>
<text x="15.9" y="139.7">3.34 MWh total</text>
<text x="335.2" y="204.3">MINISTRY OF ENERGY &amp; WATER RESOURCES – SOMALIA</text>
<text x="335.2" y="209">SITE: VILLA SOMALIA</text>
<text x="92.6" y="255.3">INTERFACE POINTS:</text>
<text x="400" y="290.8">REV A</text>
</g>
<text font-size="2.6" fill="#5d6a75" x="347.4" y="253.5">Signal exchange, modes and scope boundary</text>
<g font-size="2.5" fill="#1d262e">
<text x="348.7" y="11.9">Power circuit</text>
<text x="183.6" y="17.5">Dir.</text>
<text x="193.1" y="17.5">Signal</text>
<text x="261.9" y="17.5">Type</text>
<text x="280.5" y="17.5">Path</text>
<text x="304.3" y="17.5">Rate</text>
<text x="348.7" y="16.4">DC circuit</text>
<text x="183.6" y="21.7">IN</text>
<text x="193.1" y="21.7">SOC, SOH, energy stored, charged / discharged</text>
<text x="261.9" y="21.7">AI comm</text>
<text x="280.5" y="21.7">EMS</text>
<text x="304.3" y="21.7">1 s</text>
<text x="348.7" y="20.9">Ethernet copper – Modbus TCP / EIP</text>
<text x="183.6" y="25.9">IN</text>
<text x="193.1" y="25.9">Max charge / discharge power allowed</text>
<text x="261.9" y="25.9">AI comm</text>
<text x="280.5" y="25.9">EMS</text>
<text x="304.3" y="25.9">200 ms</text>
<text x="348.7" y="25.4">Ethernet single-mode fibre (FO)</text>
<text x="348.7" y="29.9">Hard-wired I/O (DI / DO)</text>
<text x="183.6" y="30.2">IN</text>
<text x="183.6" y="34.4">IN</text>
<text x="193.1" y="30.2">P, Q, U, f per PCS; DC U, I</text>
<text x="193.1" y="34.4">Rack V, I, SOC, max temp, cell V max/min</text>
<text x="261.9" y="30.2">AI comm</text>
<text x="261.9" y="34.4">AI comm</text>
<text x="280.5" y="30.2">EMS</text>
<text x="280.5" y="34.4">EMS</text>
<text x="304.3" y="30.2">200 ms</text>
<text x="304.3" y="34.4">5 s</text>
<text x="348.7" y="34.4">EtherNet/IP (M580 RIO / DIO)</text>
<text x="183.6" y="38.6">IN</text>
<text x="193.1" y="38.6">PCS running, grid-forming, fault, warning</text>
<text x="261.9" y="38.6">DI comm</text>
<text x="280.5" y="38.6">EMS</text>
<text x="304.3" y="38.6">200 ms</text>
<text x="348.7" y="38.9">Vendor-internal link (not SCADA scope)</text>
<text x="57.7" y="44.4">1 MVA 11/0.69 kV Dd0</text>
<text x="183.6" y="42.9">IN</text>
<text x="183.6" y="47.1">IN</text>
<text x="193.1" y="42.9">HVAC temp / humidity, container status</text>
<text x="193.1" y="47.1">EMS heartbeat counter</text>
<text x="261.9" y="42.9">AI comm</text>
<text x="261.9" y="47.1">AI comm</text>
<text x="280.5" y="42.9">EMS</text>
<text x="280.5" y="47.1">EMS</text>
<text x="304.3" y="42.9">10 s</text>
<text x="304.3" y="47.1">1 s</text>
<text x="348.7" y="43.4">Vendor scope boundary</text>
<text x="183.6" y="51.3">OUT</text>
<text x="193.1" y="51.3">PLC heartbeat counter</text>
<text x="261.9" y="51.3">AO comm</text>
<text x="280.5" y="51.3">PPC</text>
<text x="304.3" y="51.3">1 s</text>
<text x="183.6" y="55.6">OUT</text>
<text x="183.6" y="59.8">OUT</text>
<text x="193.1" y="55.6">P / Q setpoint, mode GF / GFL, start/stop</text>
<text x="193.1" y="59.8">SOC limits (min / max) for PPC dispatch</text>
<text x="261.9" y="55.6">AO comm</text>
<text x="261.9" y="59.8">AO comm</text>
<text x="280.5" y="55.6">PPC</text>
<text x="280.5" y="59.8">PPC</text>
<text x="304.3" y="55.6">on change</text>
<text x="304.3" y="59.8">on change</text>
<text x="56.1" y="61.9">BESS ACB 1000 A 15 kA</text>
<text x="183.6" y="64">IN</text>
<text x="193.1" y="64">ACB closed / tripped</text>
<text x="261.9" y="64">DI</text>
<text x="280.5" y="64">Rack 2</text>
<text x="304.3" y="64">20 ms</text>
<text x="23.8" y="66.9">0.69 kV · PM5320-BESS</text>
<text x="183.6" y="68.3">IN</text>
<text x="193.1" y="68.3">Fire alarm, off-gas alarm, suppression released</text>
<text x="261.9" y="68.3">DI</text>
<text x="280.5" y="68.3">Rack 2</text>
<text x="304.3" y="68.3">20 ms</text>
<text x="34.9" y="77.8">400 A</text>
<text x="77.3" y="77.8">400 A</text>
<text x="183.6" y="72.5">IN</text>
<text x="183.6" y="76.7">OUT</text>
<text x="193.1" y="72.5">E-stop active, PCS common fault (backup)</text>
<text x="193.1" y="76.7">ACB close / open, BESS emergency trip</text>
<text x="261.9" y="72.5">DI</text>
<text x="261.9" y="76.7">DO</text>
<text x="280.5" y="72.5">Rack 2</text>
<text x="280.5" y="76.7">Rack 2</text>
<text x="304.3" y="72.5">20 ms</text>
<text x="304.3" y="76.7">command</text>
<text x="183.6" y="81">IN</text>
<text x="193.1" y="81">LV P, Q, U, I, PF, energy</text>
<text x="261.9" y="81">AI comm</text>
<text x="280.5" y="81">PM5320</text>
<text x="304.3" y="81">1 s</text>
<text x="183.6" y="85.2">IN</text>
<text x="193.1" y="85.2">AH3 protection, measurement, events</text>
<text x="261.9" y="85.2">DI/AI comm</text>
<text x="280.5" y="85.2">P5M30-AH3</text>
<text x="304.3" y="85.2">1 s</text>
<text x="183.6" y="103.7">Mode</text>
<text x="183.6" y="107.9">Normal (islanded)</text>
<text x="220.7" y="103.7">V / f set by</text>
<text x="220.7" y="107.9">PCS grid-forming</text>
<text x="257.7" y="103.7">PPC role</text>
<text x="257.7" y="107.9">Charge limit, SOC window, PV curtailment</text>
<text x="183.6" y="112.2">DG support</text>
<text x="220.7" y="112.2">PCS grid-forming</text>
<text x="257.7" y="112.2">DG base load, BESS charges from DG</text>
<text x="183.6" y="116.4">Black start</text>
<text x="220.7" y="116.4">PCS grid-forming</text>
<text x="257.7" y="116.4">Sequenced breaker closing (sheet 005 / HMI)</text>
<text x="183.6" y="120.6">BESS unavailable</text>
<text x="183.6" y="124.9">Maintenance</text>
<text x="220.7" y="120.6">DG controller</text>
<text x="220.7" y="124.9">—</text>
<text x="257.7" y="120.6">DG isochronous, PV limited to load</text>
<text x="257.7" y="124.9">BESS ACB open, AH3 earthed, permit to work</text>
<text x="183.6" y="136.5">Event</text>
<text x="228.6" y="136.5">Response</text>
<text x="183.6" y="140.8">EMS loses PLC heartbeat &gt; 10 s</text>
<text x="228.6" y="140.8">PCS keeps grid-forming with local droop; setpoints frozen.</text>
<text x="183.6" y="145">PLC loses EMS heartbeat &gt; 10 s</text>
<text x="183.6" y="149.2">Fire / off-gas alarm</text>
<text x="228.6" y="145">P1 alarm; DG auto-start; PV limit held at last value.</text>
<text x="228.6" y="149.2">Hard-wired trip: PCS stop, ACB open, HVAC recirc. off,</text>
<text x="228.6" y="153.5">exhaust on. Works without communication.</text>
<text x="183.6" y="157.7">E-stop in container</text>
<text x="183.6" y="161.9">SOC below minimum</text>
<text x="228.6" y="157.7">PCS stop and ACB trip by vendor circuit; status to SCADA.</text>
<text x="228.6" y="161.9">Load shedding by LVDB priority if no DG available.</text>
<text x="183.6" y="166.2">AH3 protection trip</text>
<text x="228.6" y="166.2">Bus dead unless DG running; black start from BESS.</text>
<text x="183.6" y="176.2">Item</text>
<text x="241.8" y="176.2">BESS vendor</text>
<text x="285.5" y="176.2">SCADA contractor</text>
<text x="183.6" y="180.4">EMS Modbus register map &amp; heartbeat</text>
<text x="183.6" y="184.7">Terminal strip X-BESS (volt-free)</text>
<text x="241.8" y="180.4">Supply</text>
<text x="241.8" y="184.7">Supply, wire inside</text>
<text x="285.5" y="180.4">Implement</text>
<text x="285.5" y="184.7">Cable to Rack 2</text>
<text x="183.6" y="188.9">Fire / suppression system</text>
<text x="241.8" y="188.9">Supply, commission</text>
<text x="285.5" y="188.9">Monitor only</text>
<text x="183.6" y="193.1">PCS control modes &amp; droop settings</text>
<text x="183.6" y="197.4">Fibre patch panel in container</text>
<text x="241.8" y="193.1">Set, document</text>
<text x="241.8" y="197.4">Space &amp; power</text>
<text x="285.5" y="193.1">Verify at SAT</text>
<text x="285.5" y="197.4">Supply, install</text>
<text x="92.6" y="259.6">① EMS Ethernet port (RJ45 / FO) in container</text>
<text x="92.6" y="263.3">② Terminal strip X-BESS: volt-free contacts</text>
<text x="335.2" y="260.9">SCALE: NTS</text>
<text x="363" y="260.9">DATE: 16-OCT-2026</text>
<text x="397.4" y="260.9">SIZE: A3</text>
<text x="92.6" y="267">③ BESS ACB aux contacts and coils</text>
<text x="335.2" y="267">DESIGNED</text>
<text x="92.6" y="270.7">④ PM5320-BESS on LV busbar</text>
<text x="335.2" y="272.8">DRAWN</text>
<text x="335.2" y="278.6">CHECKED</text>
<text x="335.2" y="284.4">APPROVED</text>
<text x="335.2" y="290.8">DRW NO.</text>
</g>
<g font-size="2.5" fill="#5d6a75">
<text x="37" y="23">QF13 VCB · P5M30-AH3</text>
<text x="57.7" y="47.6">BESS transformer</text>
<text x="182.6" y="90">Signal count (I/O list, area BESS): 6 DI · 2 DO · 88 AI comm · 16 DI comm · 8 AO comm.</text>
<text x="21.2" y="97.1">grid-forming</text>
<text x="21.2" y="100.3">qty / kW TBC</text>
<text x="63.5" y="97.1">grid-forming</text>
<text x="63.5" y="100.3">qty / kW TBC</text>
<text x="113.8" y="97.1">Energy management controller</text>
<text x="113.8" y="100.3">Modbus TCP server · 10.10.30.41</text>
<text x="113.8" y="103.5">Heartbeat, setpoints, limits</text>
<text x="18.5" y="123.6">BMS</text>
<text x="60.9" y="123.6">BMS</text>
<text x="18.5" y="126.7">LFP 3.2 V 314 Ah</text>
<text x="60.9" y="126.7">416S8P</text>
<text x="15.9" y="143.4">8 racks · 2 PCS (to be confirmed)</text>
<text x="113.8" y="144.7">FACP-BESS: smoke, heat, H₂ / CO off-gas</text>
<text x="113.8" y="147.9">Aerosol suppression, exhaust fan</text>
<text x="113.8" y="151.1">E-stop push buttons</text>
<text x="113.8" y="154.3">HVAC units (status via EMS)</text>
<text x="18.5" y="192.4">FO ring to SW2 (sheet 002)</text>
<text x="18.5" y="216.2">0.69 kV metering</text>
<text x="90" y="234.7">DI: ACB closed / tripped, fire, off-gas,</text>
<text x="90" y="237.9">suppression released, E-stop active, PCS fault</text>
<text x="90" y="241">DO: ACB close / open, BESS emergency trip</text>
<text x="18.5" y="261.1">Modbus TCP client to BESS-EMS, PM5320, P5M30-AH3</text>
</g>
<text font-size="2.5" fill="#c9302c" x="127.1" y="84.1">BESS VENDOR SCOPE (CONTAINER)</text>
<g font-size="2.4" fill="#5d6a75">
<text x="142.3" y="26.7">P5M30-AH3 Modbus TCP</text>
<text x="15.3" y="174.9">ACB contacts / coils</text>
<text x="150.9" y="185.5">EMS Ethernet</text>
<text x="143.7" y="201.3">Fire, off-gas, suppression, E-stop</text>
<text x="335.2" y="200">CLIENT:</text>
<text x="335.2" y="215.9">CONTRACTOR:</text>
<text x="335.2" y="229.1">PROJECT TITLE:</text>
<text x="335.2" y="242.4">SHEET TITLE:</text>
</g>
<g font-size="2.4" fill="#1d262e">
<text x="335.2" y="57.9">1. Ratings from Overall SLD BFE/PR/26/01: 3.34 MWh 416S8P,</text>
<text x="335.2" y="61">1 MVA 11/0.69 kV, 2 × 400 A to the PCS.</text>
<text x="335.2" y="64.8">2. PCS quantity, rating and the EMS make are to be</text>
<text x="335.2" y="67.9">confirmed by the BESS vendor.</text>
<text x="335.2" y="71.7">3. SCADA never releases the fire suppression; it monitors</text>
<text x="335.2" y="74.7">only.</text>
<text x="335.2" y="78.6">4. Hard-wired trips act independently of the PLC and of</text>
<text x="335.2" y="81.6">communication.</text>
<text x="335.2" y="85.5">5. Signal names follow the I/O list (area BESS, tags</text>
<text x="335.2" y="88.5">VS_BESS_…).</text>
<text x="335" y="171.4">REV</text>
<text x="345.5" y="171.4">DESCRIPTION</text>
<text x="391.8" y="171.4">DATE</text>
<text x="335" y="175.7">A</text>
<text x="345.5" y="175.7">Draft for internal review</text>
<text x="391.8" y="175.7">16-OCT-2026</text>
</g>
<g font-size="2.2" fill="#5d6a75">
<text x="396.3" y="267">SIGN</text>
<text x="396.3" y="272.8">SIGN</text>
<text x="396.3" y="278.6">SIGN</text>
<text x="396.3" y="284.4">SIGN</text>
</g>
</svg>
